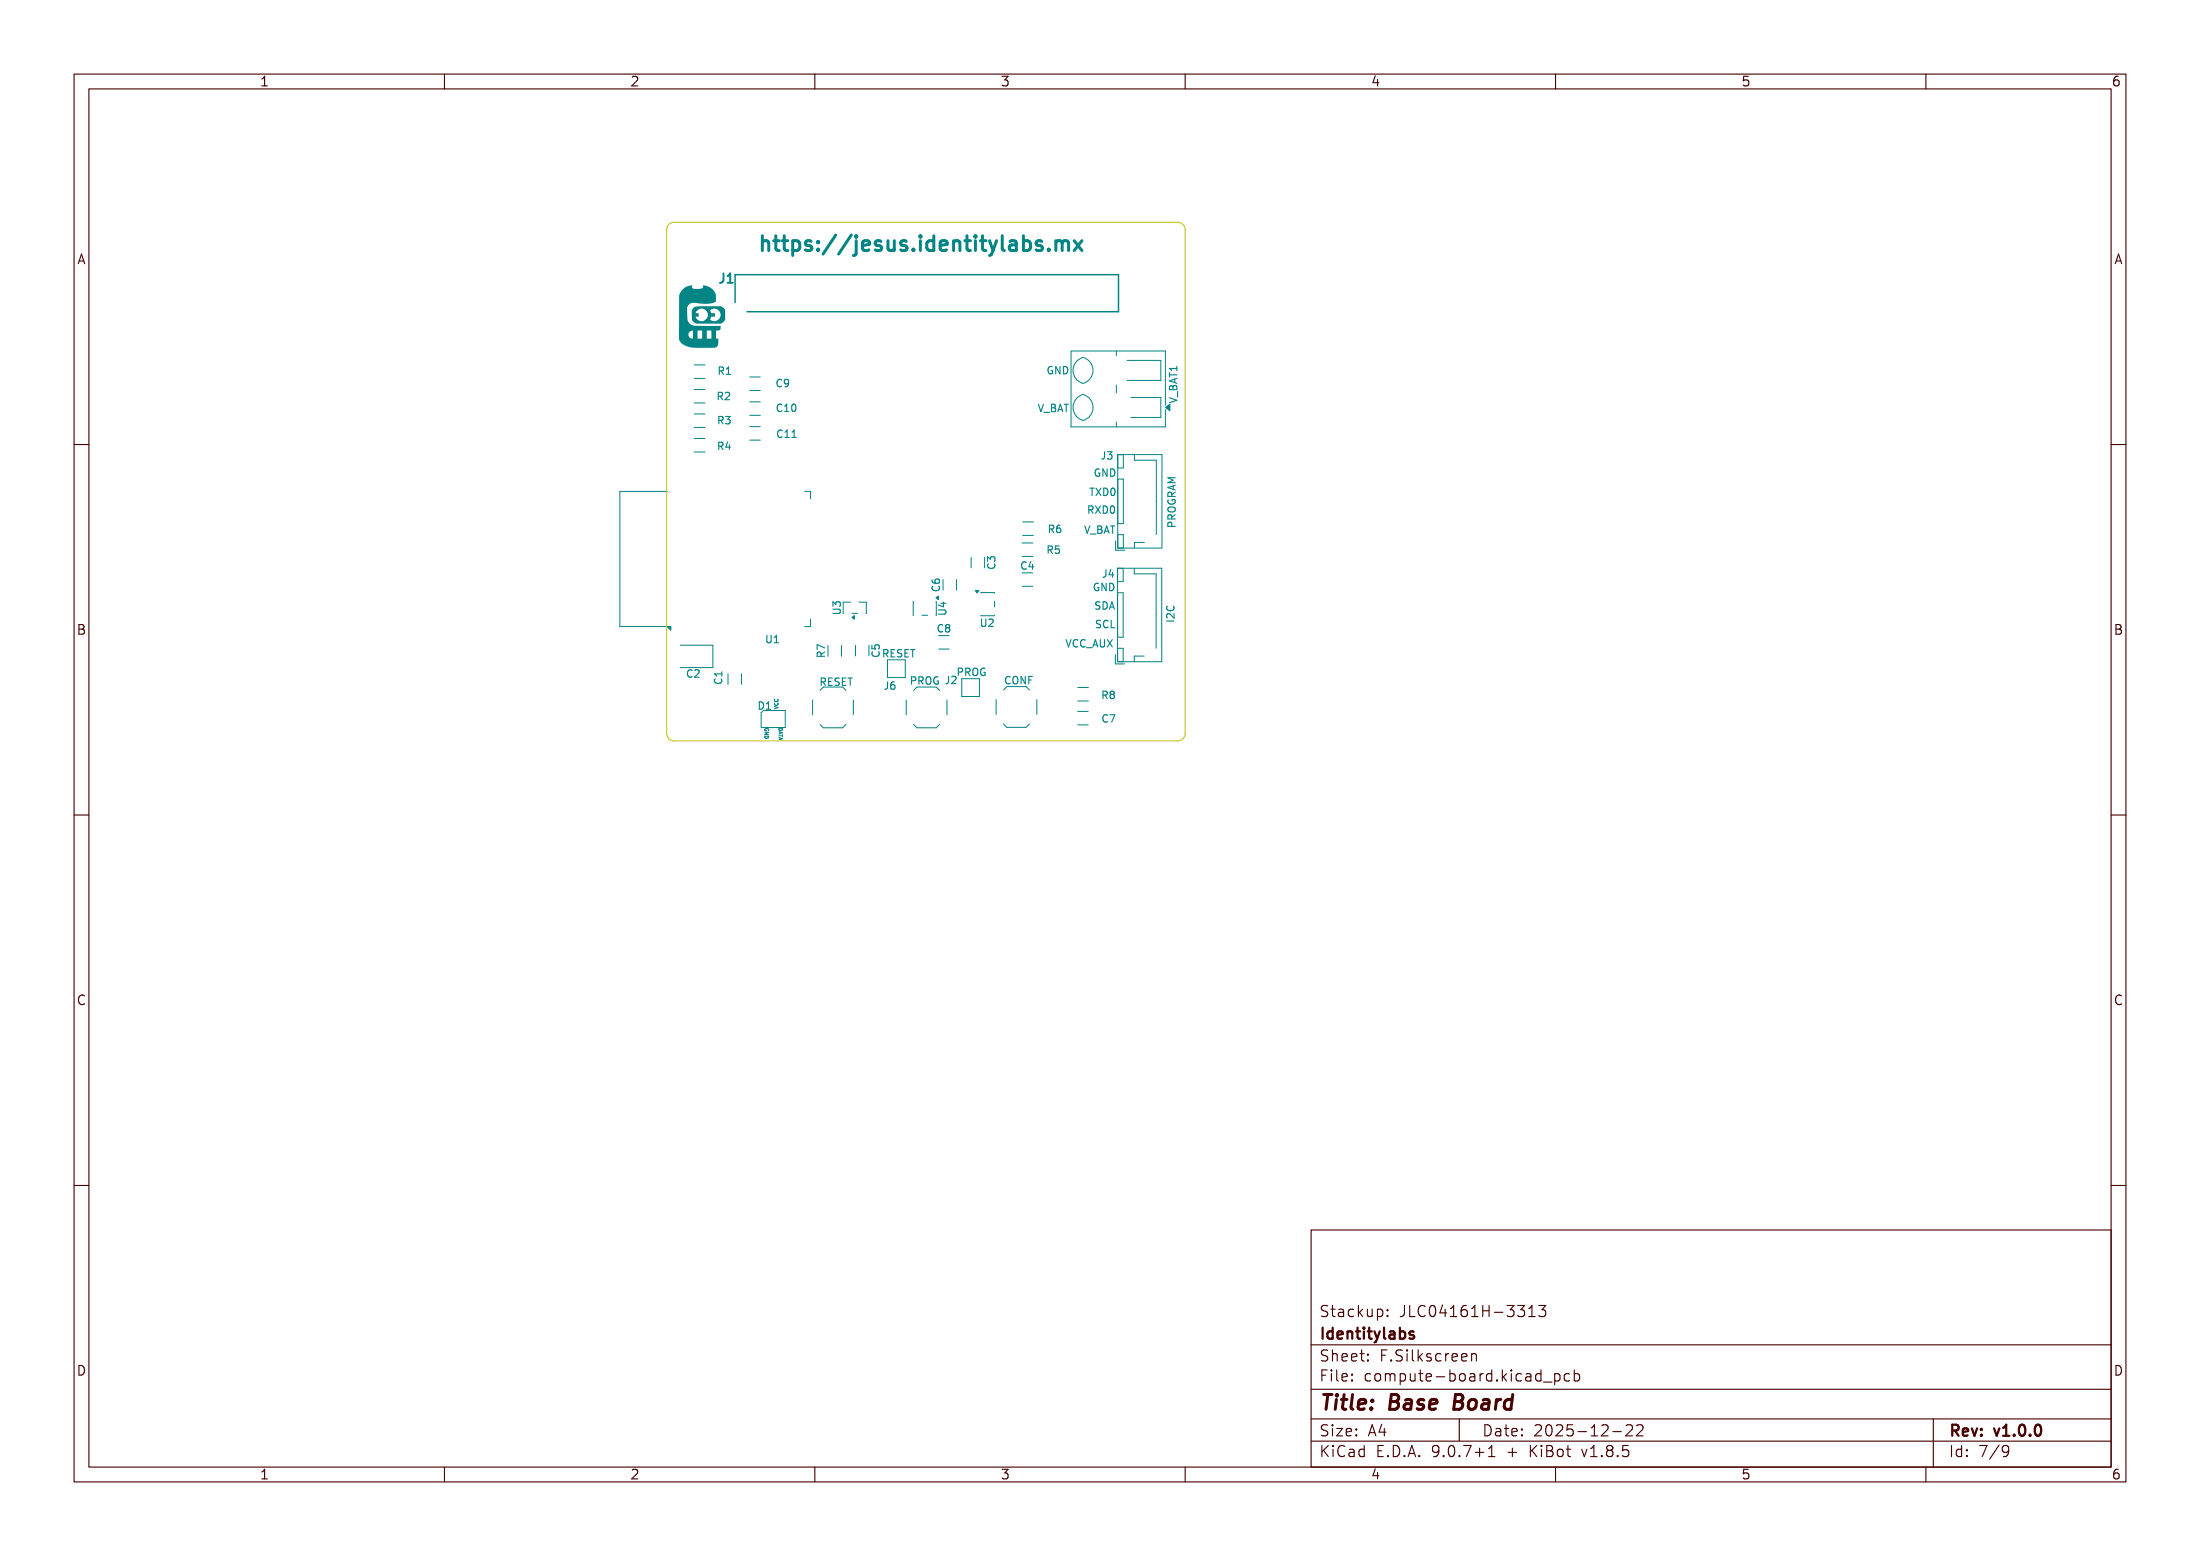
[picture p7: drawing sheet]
<svg xmlns="http://www.w3.org/2000/svg" width="297mm" height="210mm" viewBox="0 0 297 210" stroke-linecap="round" stroke-linejoin="round" font-family="sans-serif">
<g fill="none" stroke="#008484" stroke-width=".15">
<path d="M97 53.5l.5-.1v-.1v-.3l-.1-.1h-.4v1M97 56.7h.5l.1-.2v-.2l-.2-.1h-.4v1M97.1 50.1l.5-.1 .1-.1-.1-.3-.1-.1h-.4v1M97.2 53.5l.3 .4M97.3 56.7l.3 .5M97.3 50.1l.4 .4M97.9 53l.4-.1 .2 .3-.6 .7h.6M97.9 56.2h.7l-.4 .4 .3 .1v.4l-.1 .1-.5-.1M98.1 50.5h.5M98.1 49.8l.2-.3v1M98.2 59.6l-.2 .8h.6M105.5 51.3a.47 .47 0 0 0-.7 .3 .47 .47 0 0 0 .5 .6l.2-.1"/>
<path d="M105.5 54.6a.47 .47 0 0 0-.6 .4 .47 .47 0 0 0 .4 .5l.2-.1M105.6 58.1a.47 .47 0 0 0-.7 .4 .47 .47 0 0 0 .5 .5l.2-.1M105.9 55.5h.6M105.9 54.8l.3-.3v1M106 59h.5M106 58.3l.3-.3v1M106.5 51.6l-.2 .2h-.2l-.2-.2 .1-.4h.3l.1 .1a.66 .66 0 0 1-.2 .9h-.2M106.9 59h.6M106.9 58.3l.3-.3v1M107 54.6l.1-.1a.54 .54 0 0 1 .4 .5 .54 .54 0 0 1-.4 .5 .66 .66 0 0 1-.1-.9zM140.2 54.6l.3 1 .4-1M140.9 55.7h.8"/>
<path d="M141.9 54.6h.4l.2 .2-.2 .2 .2 .1v.3l-.2 .2h-.4zM141.9 55h.4M142.1 49.5a.47 .47 0 0 0-.6 .5 .47 .47 0 0 0 .6 .4v-.4h-.2M142.8 55.6l.3-1 .4 1M142.9 55.3h.5M143.1 49.5v1l-.6-1v1M143.6 49.5a.5 .5 0 0 1 .6 .5 .5 .5 0 0 1-.6 .5zM143.7 54.6h.5M143.9 54.6v1M157.9 53.7l1 .3-1 .4M157.9 50.3v.6M157.9 50.6h1"/>
<path d="M158 52.1h.2l.2 .2 .1-.3 .3 .1 .1 .1v.4h-1zM158.4 52.3v.3M158.6 51.2v.4M158.9 49.4v.6M158.9 51.1l-1 .3 1 .3M158.9 49.7h-1l.3 .3M159 52.8v.8M97 60.2h.5l.1-.2v-.2l-.2-.1h-.4v1M97.3 60.2l.3 .5M98.5 60v.7M125.8 78.3l.1 .2a.67 .67 0 0 0 .9 0l-.1-.3h-.3l-.2 .1 .1 .3 .1 .1M125.9 79.1a.47 .47 0 0 0 .4 .7 .47 .47 0 0 0 .5-.5l-.1-.2"/>
<path d="M133.3 75.8v-.7l.4 .4 .1-.3h.4l.1 .1-.1 .5M133.4 76.1a.47 .47 0 0 0 .3 .7 .47 .47 0 0 0 .6-.5l-.1-.2M138.5 75.9a.47 .47 0 0 0-.6 .4 .47 .47 0 0 0 .4 .5l.2-.1M139.2 75.8l-.3 .7h.6M139.4 76.2v.6M141.5 74.2h.5l.1-.2-.1-.2-.1-.1h-.4v1M141.7 71.4h.5l.1-.2-.1-.2-.1-.1h-.4v1M141.7 74.2l.4 .5M141.9 71.4l.4 .5M143 73.7h-.5v.5l.1-.1h.3l.1 .2v.3l-.2 .1-.3-.1M143.1 70.9h-.3a.67 .67 0 0 0 0 1l.4-.1v-.4l-.2-.1h-.2l-.2 .1M146.4 71l.4 1 .3-1"/>
<path d="M147 68.8h.5l.1-.2-.1-.2-.1-.1h-.4v1M147.1 65.9h.6M147.2 72.1h.8M147.2 68.8l.4 .5M147.4 65.9v1M147.9 68.3l.7 1M148 65.9l.6 1M148.2 71h.3l.2 .2-.2 .3 .2 .1 .1 .2-.2 .2h-.4zM148.2 71.5h.3M148.3 78.8a.47 .47 0 0 0-.6 .4 .47 .47 0 0 0 .6 .5v-.4h-.2M148.4 63.3a.47 .47 0 0 0-.6 .5 .47 .47 0 0 0 .6 .4l.1-.3h-.2M148.6 68.3l-.7 1"/>
<path d="M148.6 65.9l-.6 1M148.9 68.3a.5 .5 0 0 1 .6 .5 .5 .5 0 0 1-.6 .5zM149 65.9a.51 .51 0 0 1 .6 .5 .51 .51 0 0 1-.6 .5zM149.1 72l.3-1 .3 1M149.1 61v.7a.32 .32 0 0 1-.4 .3M149.2 71.7h.4M149.3 76.9v.7a.32 .32 0 0 1-.4 .3M149.3 78.7v1l-.5-1v1M149.5 63.3v1l-.6-1v1M149.5 61h.6l-.3 .3 .3 .1v.5l-.2 .1-.4-.1M149.8 78.7a.5 .5 0 0 1 .6 .5 .5 .5 0 0 1-.6 .5zM149.9 71h.6"/>
<path d="M149.9 63.3a.51 .51 0 0 1 .6 .5 .51 .51 0 0 1-.6 .5zM150 76.9l-.3 .7h.6M150 68.3h.1a.53 .53 0 0 1 .4 .5 .53 .53 0 0 1-.4 .5 .67 .67 0 0 1-.1-1zM150.1 66l.1-.1a.53 .53 0 0 1 .3 .5 .53 .53 0 0 1-.3 .5l-.1-.1-.1-.3zM150.2 77.2v.7M150.2 71v1M157.7 67.5a.47 .47 0 0 0 .5 .6 .47 .47 0 0 0 .4-.6l-.4-.1v.2M157.7 68.6a.64 .64 0 0 1 1 .1 .34 .34 0 0 1-.4 .4h-.3a.33 .33 0 0 1-.3-.2 .33 .33 0 0 1 0-.3zM158.2 67l-.1-.5-.1-.1-.2 .1-.1 .1v.4h1M158.2 71l-.1-.4-.1-.1h-.2l-.1 .2v.3h1M158.2 70l-.1-.4-.1-.1h-.2l-.1 .2v.3h1M158.4 65.6v.4"/>
<path d="M158.7 69.5l-.5 .3M158.7 66.4l-.5 .4M158.7 65.5l-1 .3 1 .3M158.7 64.5h-1l.7 .3-.7 .3h1M93.4 90.5a.47 .47 0 0 0-.6 .3 .47 .47 0 0 0 .4 .6l.2-.1M93.8 90.5l.4-.1 .2 .3-.6 .7h.6M96.5 91.6a.47 .47 0 0 0 .4 .7 .47 .47 0 0 0 .5-.5v-.2M97.4 90.7v.5M97.4 91h-1l.3 .2M102.5 94.7a.5 .5 0 0 1 .6 .5 .5 .5 0 0 1-.6 .5zM103.5 95.7h.5M103.5 95l.2-.3v1"/>
<path d="M103.5 85.7v.9l.2 .1h.3l.1-.1v-.9M104.5 86.7h.6M104.5 86l.3-.3v1M110.8 88.6v-.5l-.1-.1-.3 .1-.1 .1v.4h1M110.9 92h.4l.1-.2v-.2l-.1-.1h-.4v1M111.1 92l.3 .5M111.3 88l-.5 .3M111.3 87.4l-1-.4v.7M111.9 92h.3M112.3 91.5h-.4v1h.4M112.4 82.2h.9l.1 .2v.2l-.1 .2h-.9M112.4 81.8v-.6l.4 .4 .1-.3h.5v.1v.4"/>
<path d="M113.3 91.6l-.4-.1-.1 .1v.3l.4 .2 .1 .2-.2 .2h-.4M113.7 92h.4M114.2 91.5h-.5v1h.5M114.5 91.5h.6M114.8 91.5v1M117.7 87.1v.4l.5 .1-.1-.1v-.4l.2-.1 .3 .1 .1 .1-.1 .4M117.8 88a.47 .47 0 0 0 .3 .6 .47 .47 0 0 0 .6-.4l-.1-.2M119.3 88.2l.5-.1 .1-.1-.1-.2-.1-.1h-.4v1M119.5 88.2l.4 .5M119.8 92v.7a.32 .32 0 0 1-.4 .3M120.3 88.1h.3M120.7 92l-.3 .1a.67 .67 0 0 0 0 .9l.4-.1v-.3l-.2-.2h-.2l-.2 .2"/>
<path d="M120.8 87.7h-.5v1h.5M121.7 87.7h-.3l-.2 .1v.2l.4 .2 .1 .3-.2 .2-.3-.1M122.2 88.1h.3M122.6 87.7h-.4v1h.4M122.9 87.7h.6M123.1 91.9l.4-.1 .1-.1v-.3l-.2-.1h-.3v1M123.2 87.7v1M124.1 91.9l.4-.1 .1-.1v-.3l-.2-.1h-.3v1M124.3 91.9l.3 .4M125.1 91.5a.33 .33 0 0 1 .3-.2 .33 .33 0 0 1 .3 .4v.3a.33 .33 0 0 1-.4 .4 .33 .33 0 0 1-.3-.4zM126.6 91.4a.47 .47 0 0 0-.5 .4 .47 .47 0 0 0 .5 .5l.1-.4h-.2M126.7 82.3h.8l.2 .2v.3l-.2 .1h-.8"/>
<path d="M127 81.4h.7M127.3 84.4a.47 .47 0 0 0-.7 .3 .47 .47 0 0 0 .5 .6l.2-.1M127.4 81.3v.6l-.7-.2M127.8 84.7h.2M127.8 84.7l-.2 .2 .1 .3 .1 .1h.2l.2-.2v-.3l-.2-.1M127.8 84.7l-.2-.2 .2-.2h.2l.2 .2-.2 .2M128.1 91.3v.7a.32 .32 0 0 1-.4 .3M128.5 91.4l.4-.1 .2 .3-.6 .7h.6M129.4 90.7h.5v-.2v-.2l-.1-.1h-.4v1M130.4 90.7h.5v-.2v-.2l-.1-.1h-.4v1M130.6 90.7l.3 .5M131.4 90.3a.34 .34 0 0 1 .4-.1 .34 .34 0 0 1 .2 .3v.3a.33 .33 0 0 1-.3 .4 .33 .33 0 0 1-.4-.4z"/>
<path d="M132.5 83.5v.9l.2 .1h.2l.2-.1v-.9M132.9 90.2a.47 .47 0 0 0-.5 .5 .47 .47 0 0 0 .5 .4l.1-.4h-.2M133.5 83.6l.4-.1 .2 .3-.6 .7h.6M136.4 91.4a.47 .47 0 0 0-.7 .3 .47 .47 0 0 0 .5 .6l.2-.1M136.9 91.3a.33 .33 0 0 1 .3 0 .33 .33 0 0 1 .2 .3v.4a.33 .33 0 0 1-.3 .3 .33 .33 0 0 1-.4-.3v-.4zM138.4 91.3v1l-.6-1v1M138.9 91.8h.3M139.4 91.3h-.5v1M143.9 86.3l.4 1 .3-1M145.5 86.4a.47 .47 0 0 0-.7 .4 .47 .47 0 0 0 .5 .5l.2-.1M146.5 86.4a.47 .47 0 0 0-.7 .4 .47 .47 0 0 0 .5 .5l.2-.1M146.7 87.4h.7"/>
<path d="M147.5 87.3l.4-1 .3 1M147.6 87h.5M148.5 81.3l-.4-.1-.1 .1v.3l.4 .2 .1 .2-.2 .2h-.4M148.5 86.3v.8l.2 .2h.3l.1-.2v-.8M148.6 83.8l-.4-.1-.2 .2 .1 .3 .4 .1v.3l-.1 .1h-.4M148.9 93.8h.5l.1-.2-.1-.2-.1-.1h-.4v1M148.9 81.2a.5 .5 0 0 1 .6 .5 .5 .5 0 0 1-.6 .5zM149.2 93.8l.3 .5M149.5 86.3l.7 1M149.5 96.6a.47 .47 0 0 0-.7 .3 .47 .47 0 0 0 .5 .6l.2-.1M149.6 83.8a.47 .47 0 0 0-.7 .4 .47 .47 0 0 0 .5 .5l.2-.1M149.8 82.2l.3-1 .3 1"/>
<path d="M149.8 96.5h.7l-.4 1M149.9 81.9h.4M150 83.7v1h.5M150.1 93.7l-.2-.2 .2-.2h.1l.2 .2-.2 .2M150.1 93.7l-.2 .2v.2l.2 .2h.1l.2-.2v-.2l-.2-.2M150.1 93.7h.1M150.2 86.3l-.7 1M157.5 83.8h1M157.6 81.8a.47 .47 0 0 0 .3 .7 .47 .47 0 0 0 .6-.5l-.1-.2M158.5 82.8v.6l-.7-.6-.3 .2 .1 .4"/>
</g>
<g fill="none" stroke="#008484" stroke-width=".14">
<path d="M93.7 55.9h1.5M93.7 57.7h1.5M103.2 99.4h.5a.25 .25 0 0 1-.2 .3 .25 .25 0 0 1-.3-.3zM103.2 98.8h.5l-.5 .3h.5M103.5 98.5v.1h-.2a.23 .23 0 0 1 .2-.3 .23 .23 0 0 1 .2 .3M104.5 95.3l.5 .2-.5 .2M104.6 94.9a.22 .22 0 0 0 .2 .3 .22 .22 0 0 0 .2-.3M104.6 94.4a.22 .22 0 0 0 .2 .3 .22 .22 0 0 0 .2-.3M105.1 98.3h.5a.25 .25 0 0 1-.2 .3 .25 .25 0 0 1-.3-.3zM105.1 98.7l.5 .2-.5 .2M105.1 99.3h.5M105.1 99.5l.5 .2-.5 .2"/>
<path d="M105.3 98.8v.2M105.3 99.6v.2M105.6 99.2v.2"/>
</g>
<g fill="none" stroke="#008484" stroke-width=".4">
<path d="M102.9 31.8v2M102.9 32.7a.5 .5 0 0 1 .9 .1v1M104.4 32.5h.8M104.7 31.8v1.7l.1 .2 .4 .1M105.6 32.5h.8M105.9 31.8v1.7l.1 .2 .4 .1M107 32.6l.6-.1 .4 .4v.5l-.2 .3-.2 .1-.6-.1M107 32.5v2M109.5 32.6l-.5-.1-.2 .1-.1 .2 .1 .3 .7 .1 .1 .2-.1 .3-.2 .1-.6-.1M110.4 33.6l.1 .1-.1 .1M110.4 33.6v.1v.1M110.4 32.6v.2"/>
<path d="M110.4 33.6v.2M110.4 32.6l.1 .1-.1 .1M110.4 32.6v.1v.1M112.8 31.7l-1.7 2.6M114.9 31.7l-1.7 2.6M115.6 31.8v.2M115.6 32.5v1.7l-.1 .2-.3 .1M115.6 31.8l-.1 .1 .1 .1M115.6 31.8l.1 .1-.1 .1M116.4 33.2l1-.2-.1-.4-.6-.1-.2 .1-.1 .2v.7l.1 .2 .2 .1 .6-.1M118.9 32.6l-.5-.1-.1 .1-.1 .2 .1 .3 .6 .1 .1 .2-.1 .3-.2 .1-.5-.1M119.9 32.5v1l.1 .2a.54 .54 0 0 0 .7-.1"/>
<path d="M120.7 32.5v1.3M122.4 32.6l-.5-.1-.2 .1-.1 .2 .1 .3 .7 .1v.2v.3l-.2 .1-.6-.1M123.3 33.6l.1 .1-.1 .1M123.3 33.6l-.1 .1 .1 .1M123.3 33.6v.2M124.3 31.8v.2M124.3 32.5v1.3M124.3 31.8l-.1 .1 .1 .1M124.3 31.8l.1 .1-.1 .1M126.1 32.6l-.6-.1-.4 .4v.5l.2 .3 .2 .1 .6-.1M126.1 31.8v2M126.9 33.2l1-.2-.1-.4-.6-.1-.3 .3v.7l.1 .2 .2 .1 .6-.1"/>
<path d="M128.7 32.7a.5 .5 0 0 1 .9 .1v1M128.7 32.5v1.3M130.3 32.5h.7M130.5 31.8v1.7l.1 .2 .4 .1M131.7 31.8v.2M131.7 32.5v1.3M131.7 31.8l-.1 .1 .1 .1M131.7 31.8l.1 .1-.1 .1M132.4 32.5h.7M132.6 31.8v1.7l.1 .2 .4 .1M133.6 32.5l.5 1.3M134.1 33.8l-.2 .5-.3 .2"/>
<path d="M134.5 32.5l-.4 1.3M135.3 31.8v1.7l.1 .2 .2 .1M136.4 32.6l.1-.1 .6 .1 .1 .2v1M137.2 33l-.7 .1a.39 .39 0 0 0-.3 .3 .39 .39 0 0 0 .3 .4l.7-.1M138.2 32.6l.5-.1 .2 .1 .2 .3v.5l-.2 .3-.2 .1-.5-.1M138.2 31.8v2M140.6 32.6l-.4-.1-.3 .3 .1 .3 .6 .1 .1 .2-.1 .3-.2 .1-.5-.1M141.6 33.6l.1 .1-.1 .1M141.6 33.6l-.1 .1 .1 .1M141.6 33.6v.2M142.5 32.7a.5 .5 0 0 1 .9 .1M142.5 32.5v1.3"/>
<path d="M143.4 32.8l.3-.3 .5 .1 .1 .2v1M143.4 32.8v1M145 32.5l1.1 1.3M146.1 32.5l-1.1 1.3"/>
</g>
<path d="M97.7 36.9v.9a.41 .41 0 0 1-.5 .4M98.2 38.2h.7M98.2 37.3l.4-.4v1.3" fill="none" stroke="#008484" stroke-width=".25"/>
<g fill="#008484">
<path d="M93.7 41.5l.7-.2h2.9l.6 .5v1.4l-.6 .5h-3.3a.83 .83 0 0 1-.6-1h.5a.84 .84 0 0 0 1.2 .5 .84 .84 0 0 0 .2-1.3h.6l.1 .4h.5v.4h-.5l-.1 .3a.78 .78 0 0 0 .9 .3 .78 .78 0 0 0 .5-.8 .82 .82 0 0 0-.5-.8 .82 .82 0 0 0-.9 .2 1.15 1.15 0 0 1-1-.2l-.6 .1-.4 .4v.1h.4v.4h-.9v-.1a1.19 1.19 0 0 1 .3-1.1z" fill-rule="evenodd"/>
<path d="M92.2 39a1.48 1.48 0 0 1 1.3-.4l-.1 .2a1.4 1.4 0 0 0 1.5-.1v-.1a1.62 1.62 0 0 1 1.8 1.5v.6a6.3 6.3 0 0 1-3.2 .2h-.1a.87 .87 0 0 0-.6 .6v.8a1.43 1.43 0 0 0 .6 1.5l.5 .2h3.4a.47 .47 0 0 1-.1 .5 .47 .47 0 0 1-.5 .1v1.1h.3v.4a.68 .68 0 0 1-.9 .8h-1.4a3.6 3.6 0 0 1-2.8-.7l-.2-.5h4.3v-1.1h-.6v1.1h-.6v-1.1h-.6v1.1h-2.5v-.6h1.2a.44 .44 0 0 0 .2 .5 .44 .44 0 0 0 .4 .1v-1.1h-.1a.54 .54 0 0 0-.5 .5h-1.2v-5.3z" fill-rule="evenodd"/>
</g>
<g fill="none" stroke="#008484" stroke-width=".14">
<path d="M93.7 52.6h1.5M93.7 54.4h1.5M93.7 49.3h1.5M93.7 51.1h1.5M93.7 59.2h1.5M101.2 54.2h1.4M101.2 56.1h1.4M101.2 57.6h1.4M101.2 59.4h1.4M101.2 50.9h1.4M101.2 52.7h1.4M145.4 48.7a.95 .95 0 0 1 1.6 0 1.81 1.81 0 0 1-.8 3 1.81 1.81 0 0 1-.8-3z"/>
<path d="M145.4 53.7a.95 .95 0 0 1 1.6 0 1.81 1.81 0 0 1-.8 3 1.81 1.81 0 0 1-.8-3zM150.7 47.4v.6M150.7 52v1M150.7 57v.6M152.2 48.6h4.5v2.7h-4.5M152.7 53.6h4v2.7h-4M157.3 54.7v-7.3h-12.7v10.2h12.7v-2.3M90.1 66.3h-6.4v18.3h6.1M93.7 61h1.5M108.6 66.3h.8v1M127.3 78.2v1.5M129.1 78.2v1.5"/>
<path d="M131.1 75.2v1.4M132.9 75.2v1.4M138 73.3h1.4M138 75.1h1.4M138 77.3h1.4M138 79.1h1.4M138.1 70.4h1.4M138.1 72.3h1.4M150.6 73v1.3h1.3M150.9 76.7h5.9v12.6h-5.9zM150.9 76.7h.7v1.8h-.7M150.9 61.4h6v12.6h-6z"/>
<path d="M150.9 64.7h.8v6h-.8M150.9 72.2h.8v1.8h-.8M151.7 61.4v1.8h-.8M153.1 76.7v.8h3v10M153.2 61.4v.7h2.9v10.1M154.5 73.2h-1.3v.8M91.8 87.1h4.4v3h-4.4M98.3 90.9v1.5M100.1 90.9v1.5M103.1 95.9l-.3 .3v2M103.1 95.9h2.9v2.3h-3.2M109.4 83.6v1h-.8"/>
<path d="M109.7 94.5v2M110.7 93.2l.5-.5h2.6l.4 .5M110.7 97.8l.5 .4h2.6l.4-.4M111.8 87.1v1.5M113.6 87.1v1.5M114.8 81.3h-1l.1 1.5M115 82.8h.8M115.2 94.5v2M115.5 87.1v1.4M116 81.3h1l-.1 1.5M117.3 87.1v1.4M119.8 89.1h2.4v2.4h-2.4z"/>
<path d="M122.3 94.5v2M123.3 81.2v1.8M123.3 93.2l.5-.5h2.6l.4 .5M123.3 97.8l.5 .4h2.6l.4-.4M124.5 83h.7M126.4 81.2v1.8M126.7 85.8h1.4M126.7 87.6h1.4M127.8 94.5v2M129.8 91.6h2.4v2.4h-2.4zM132.4 80h1.9M132.4 83.1h1.9"/>
<path d="M134.3 81.2v.7M134.5 94.4v2M135.5 97.7l.4 .5h2.6l.5-.5M135.5 93.1l.4-.4h2.6l.5 .4M140 94.4v2M145.5 92.8h1.4M145.5 94.6h1.4M145.5 96h1.4M145.5 97.8h1.4M150.6 88.4v1.2h1.2M150.9 80h.7v6h-.7M150.9 87.5h.7v1.8"/>
<path d="M154.5 88.6h-1.4v.7"/>
</g>
<g fill="#008484" stroke="#008484" stroke-width=".14">
<path d="M157.3 55l.6-.4v.8z"/>
<path d="M131.7 79.7h.4l-.2 .3z"/>
<path d="M90.1 84.6h.5v.5z"/>
<path d="M115 83.3l.3-.2v.5z"/>
<path d="M126.4 80.7l.3-.3v.5z"/>
</g>
<path d="M99.2 40.8v-3.7h51.8v5h-50.2" fill="none" stroke="#008484" stroke-width=".2"/>
<path d="M90.3 30.3l.3-.2 .4-.1h68a1 1 0 0 1 1 1v68a1 1 0 0 1-1 1h-68a1 1 0 0 1-1-1v-68l.1-.4z" fill="none" stroke="#c2c200" stroke-width=".14"/>
<g fill="none" stroke="#480000" stroke-width=".15">
<path d="M10 10h277v190h-277zM12 12h273v186h-273zM35.3 11.6h.8M35.3 10.7l.4-.4v1.3M60 10v2M85.3 10.4l.2-.1 .5 .1a.35 .35 0 0 1 0 .5l-.7 .7h.8M110 10v2M135.3 10.3h.8l-.4 .5a.35 .35 0 0 1 .4 .2v.3l-.1 .2-.5 .1-.2-.1M160 10v2M185.7 10.2l-.4 1h.9M186 10.7v.9M210 10v2"/>
<path d="M236 10.3h-.6l-.1 .6 .2-.1 .5 .1 .1 .1-.1 .5-.2 .1h-.3l-.2-.1M260 10v2M286 10.3a.52 .52 0 0 0-.7 .6v.4l.2 .2 .3 .1 .2-.1 .1-.5-.1-.1-.4-.1-.3 .2M10.6 35.6l.4-1.3 .4 1.3M10.7 35.2h.6M285.6 35.6l.4-1.3 .4 1.3M285.7 35.2h.6M10 60h2M285 60h2M10.7 84.3h.4l.2 .1v.3l-.2 .2a.35 .35 0 0 1 .3 .3 .35 .35 0 0 1-.2 .4h-.5zM10.7 84.9h.4M285.7 84.3h.4l.2 .1v.3l-.2 .2a.35 .35 0 0 1 .3 .3 .35 .35 0 0 1-.2 .4h-.5z"/>
<path d="M285.7 84.9h.4M10 110h2M285 110h2M11.4 134.4a.52 .52 0 0 0-.6 0 .52 .52 0 0 0-.2 .6 .49 .49 0 0 0 .2 .5 .49 .49 0 0 0 .6 0M286.4 134.4a.52 .52 0 0 0-.6 0 .52 .52 0 0 0-.2 .6 .49 .49 0 0 0 .3 .5 .49 .49 0 0 0 .5 0M10 160h2M285 160h2M177 166h108v32h-108zM179.2 176.3l-.2-.1-.5 .1a.36 .36 0 0 0-.1 .3 .36 .36 0 0 0 .3 .3 .55 .55 0 0 1 .5 .4v.3l-.2 .1-.6-.1M179.7 176.7h.5M179.9 176.2v1.3l.1 .1 .2 .1M180.7 176.8l.2-.1 .4 .1 .1 .9"/>
<path d="M181.4 177.1h-.5a.29 .29 0 0 0-.2 .3 .29 .29 0 0 0 .2 .3l.5-.1M182.7 176.8l-.4-.1-.3 .3v.4l.2 .2 .1 .1 .4-.1M183.4 176.2v1.5M183.5 177.1l.5 .6M184 176.7l-.6 .6M184.6 176.7l.1 .9a.41 .41 0 0 0 .5 0M185.2 176.7v1M186 176.7v1.5M186 176.8l.4-.1 .3 .3v.4l-.2 .2-.1 .1-.4-.1M187.3 177.6h.1l-.1 .1M187.3 177.6h-.1l.1 .1M187.3 176.8v.1"/>
<path d="M187.3 177.6v.1M187.3 176.8h.1l-.1 .1M187.3 176.8h-.1l.1 .1M189.6 176.2v1.1a.48 .48 0 0 1-.6 .4M190.3 176.2v1.5h.7M192.4 176.3a.6 .6 0 0 0-.8 0 .6 .6 0 0 0-.1 .8 .56 .56 0 0 0 .2 .5 .56 .56 0 0 0 .7 0M193.2 176.3a.36 .36 0 0 1 .5 .2 .77 .77 0 0 1-.4 1.2 1 1 0 0 1-.1-1.4zM194.7 176.1l-.3 1.1h.9M195.1 176.7v1M195.8 177.7h.9M195.8 176.6l.4-.4v1.5M198 176.2a.59 .59 0 0 0-.8 .6v.6l.2 .2 .4 .1 .2-.1 .1-.5-.1-.3h-.5l-.3 .3"/>
<path d="M198.7 176.6l.4-.4v1.5M198.7 177.7h.8M200.2 176.2v1.5M200.2 176.9h.8M201 176.2v1.5M201.7 177.1h1.2M203.5 176.2h.9l-.5 .6a.41 .41 0 0 1 .5 .3v.3l-.2 .2-.5 .1-.2-.1M204.9 176.2h.9l-.5 .6a.41 .41 0 0 1 .5 .3v.3l-.1 .2-.6 .1-.2-.1M206.4 177.7h.8M206.4 176.6l.4-.4v1.5M207.7 176.2h1l-.5 .6a.41 .41 0 0 1 .5 .3v.3l-.2 .2-.5 .1-.3-.1M10.7 184.3a.66 .66 0 0 1 .7 .6 .66 .66 0 0 1-.7 .7z"/>
<path d="M35.3 198.7l.4-.4v1.3M35.3 199.6h.8M60 198v2M85.3 198.4l.2-.1 .5 .1a.35 .35 0 0 1 0 .5l-.7 .7h.8M110 198v2M135.3 198.3h.8l-.4 .5a.35 .35 0 0 1 .4 .2v.4l-.1 .1-.5 .1-.2-.1M160 198v2M177 194.5h108M177 191.5h108M177 187.5h108M177 181.5h108M178.5 185.6h.5"/>
<path d="M178.5 195.1v1.5M178.7 195.7l.6 .9M179.2 184.9h-.7v1.5M179.2 192.4l-.2-.1-.5 .1a.36 .36 0 0 0-.1 .3 .36 .36 0 0 0 .3 .3 .55 .55 0 0 1 .5 .4v.3l-.2 .1-.6-.1M179.2 182.3l-.2-.1-.5 .1a.36 .36 0 0 0-.1 .3 .36 .36 0 0 0 .3 .3 .55 .55 0 0 1 .5 .4v.3l-.2 .1-.6-.1M179.3 195.1l-.8 .9M179.7 184.9v.1M179.7 185.4v1M179.7 184.9l.1 .1h-.1M179.9 182.2v1.5M179.9 192.3v.1M179.9 192.8v1"/>
<path d="M179.9 192.3l-.1 .1h.1M179.9 192.3l.1 .1h-.1M179.9 182.8a.37 .37 0 0 1 .6 .1v.8M180 195.1v.1M180 195.6v1M180 195.1l-.1 .1h.1M180.5 192.8h.7l-.7 1h.7M180.5 184.9v1.3l.2 .2M181.2 185.9l.7-.2-.1-.2-.4-.1-.2 .2v.7l.2 .1 .4-.1M181.2 183.2l.7-.1-.1-.3-.4-.1-.2 .2v.7l.2 .1 .4-.1M181.5 195.2a.6 .6 0 0 0-.7 0 .6 .6 0 0 0-.2 .8 .56 .56 0 0 0 .3 .5 .56 .56 0 0 0 .6 0M181.7 193.3l.8-.1-.1-.3-.4-.1-.3 .2 .1 .7 .2 .1 .4-.1"/>
<path d="M182.2 195.7l.1-.1 .4 .1 .1 .9M182.5 183.2l.7-.1-.1-.3-.4-.1-.2 .2v.7l.2 .1 .4-.1M182.5 186.3h.1l-.1 .1M182.5 186.3v.1M182.5 185.5v.1M182.5 185.5h.1l-.1 .1M182.8 196h-.5a.29 .29 0 0 0-.2 .3 .29 .29 0 0 0 .2 .3l.5-.1M183.1 193.7h.1l-.1 .1M183.1 193.7h-.1l.1 .1M183.1 192.9v.1M183.1 193.7v.1M183.1 192.9h.1l-.1 .1"/>
<path d="M183.1 192.9h-.1l.1 .1M183.6 182.7h.6M183.8 182.2v1.3l.1 .1 .3 .1M184.2 195.7l-.5-.1-.2 .3v.4l.1 .2 .1 .1 .5-.1M184.2 195.1v1.5M184.7 183.6h-.1l.1 .1M184.7 183.6v.1M184.7 182.8v.1M184.7 182.8h-.1l.1 .1M184.7 193.8l.5-1.5 .5 1.5M184.9 193.4h.7M185 185.5l-.4-.1-.3 .3v.4l.2 .2 .1 .1 .4-.1"/>
<path d="M185.7 198.2l-.4 1h.9M185.7 185.5a.41 .41 0 0 1 .7 .2v.4a.41 .41 0 0 1-.4 .3 .41 .41 0 0 1-.4-.3v-.4zM186 198.7v.9M186 195.8h.5M186.5 192.2l-.3 1.1h.9M186.5 182.9h.5M186.7 195.1h-.7v1.5h.7M186.9 192.8v1M187 185.5a.37 .37 0 0 1 .7 .1M187 185.4v1M187.2 182.2h-.7v1.5M187.4 196.5h.1l-.1 .1"/>
<path d="M187.4 196.5h-.1l.1 .1M187.4 196.5v.1M187.7 185.6l.2-.2 .3 .1 .1 .9M187.7 185.6v.8M187.8 183.6h.1l-.1 .1M187.8 183.6h-.1l.1 .1M187.8 183.6v.1M188.1 195.1a.79 .79 0 0 1 .9 .5 .79 .79 0 0 1-.3 .9l-.6 .1zM189 185.5l.5-.1 .2 .3v.4l-.1 .2-.1 .1-.5-.1M189 185.4v1.5M189.3 182.3l-.2-.1-.5 .1a.36 .36 0 0 0-.1 .3 .36 .36 0 0 0 .2 .3 .55 .55 0 0 1 .6 .4l-.1 .3-.2 .1-.5-.1M189.6 196.5h.1l-.1 .1"/>
<path d="M189.6 196.5h-.1l.1 .1M189.6 196.5v.1M190 182.2v.1M190 182.7v1M190 182.2l-.1 .1h.1M190.1 196.6l.5-1.5 .5 1.5M190.2 196.2h.8M190.4 185.4l.1 .9a.41 .41 0 0 0 .5 0M190.7 182.2v1.3l.2 .2M191 185.4v1M191.5 182.2v1.5M191.5 185.4h.6"/>
<path d="M191.6 196.5h.1l-.1 .1M191.6 196.5h-.1l.1 .1M191.6 196.5v.1M191.6 183.1l.4 .6M191.7 184.9v1.3l.1 .1 .3 .1M192 182.7l-.5 .6M192.5 185.9l.7-.2v-.2l-.5-.1-.2 .2 .1 .7 .1 .1 .5-.1M193.2 182.8l-.4-.1-.2 .2 .1 .2 .5 .2v.1v.2l-.2 .1-.4-.1M193.9 185.8h1.1M194.2 195.7l-.2 .3h-.3l-.3-.3v-.3l.1-.2 .5-.1 .2 .1a.99 .99 0 0 1-.4 1.4h-.3M194.5 182.8l-.4-.1-.3 .3v.4l.2 .2 .1 .1 .4-.1M194.9 196.5h.1l-.1 .1"/>
<path d="M194.9 196.5h-.1l.1 .1M194.9 196.5v.1M195.2 182.7v1M195.6 182.7l-.3 .1-.1 .2M195.7 195.2a.36 .36 0 0 1 .3-.1 .36 .36 0 0 1 .3 .3 .77 .77 0 0 1-.4 1.2 .92 .92 0 0 1-.2-1.4zM195.7 185.5l.5-.1 .3 .3v.4l-.2 .2-.1 .1-.5-.1M195.7 184.9v1.5M196 183.2l.7-.1v-.3l-.5-.1-.2 .2 .1 .7 .1 .1 .5-.1M197 191.5v3M197 196.5h.1l-.1 .1M197 196.5v.1M197.1 185.5a.41 .41 0 0 1 .4-.1 .41 .41 0 0 1 .3 .3v.4a.41 .41 0 0 1-.4 .3 .41 .41 0 0 1-.4-.3z"/>
<path d="M197.3 183.2l.7-.1v-.3l-.5-.1-.2 .2 .1 .7 .1 .1 .5-.1M197.6 195.1h1l-.6 1.5M198.5 185.5l.1-.1 .4 .1 .1 .9M198.7 182.8a.37 .37 0 0 1 .6 .1v.8M198.7 182.7v1M199.1 185.7l-.5 .1a.29 .29 0 0 0-.2 .3 .29 .29 0 0 0 .2 .3l.5-.1M199.2 196h1.1M199.7 195.4v1.2M199.8 185.4v1M200.2 185.4l-.2 .1-.2 .2M200.5 192.3a.79 .79 0 0 1 .8 .5 .79 .79 0 0 1-.3 .9l-.5 .1zM201 196.6h.8"/>
<path d="M201 195.5l.4-.4v1.5M201.4 184.9v1.5M201.4 185.5l-.4-.1-.3 .3v.4l.1 .2 .2 .1 .4-.1M202 192.9l.1-.1 .4 .1 .1 .9M202.1 186.3h.1l-.1 .1M202.1 186.3h-.1l.1 .1M202.1 186.3v.1M202.6 193.2h-.5a.29 .29 0 0 0-.2 .3 .29 .29 0 0 0 .2 .3l.5-.1M202.8 184.9v1.5M203 185.8l.4 .6M203.1 192.8h.6M203.3 192.3v1.3l.1 .1 .3 .1"/>
<path d="M203.4 185.4l-.6 .6M203.6 196h1.1M204 184.9v.1M204 185.4v1M204 184.9l.1 .1h-.1M204.1 193.3l.7-.1-.1-.3-.4-.1-.2 .2 .1 .7 .1 .1 .4-.1M204.2 195.4v1.2M205.4 185.5l-.4-.1-.3 .3v.4l.1 .2 .2 .1 .4-.1M205.5 193.7v.1M205.5 193.7h-.1l.1 .1M205.5 192.9v.1M205.5 192.9h-.1l.1 .1"/>
<path d="M206 185.5l.2-.1 .4 .1 .1 .9M206.6 195.1v1.5M206.7 185.7l-.5 .1a.29 .29 0 0 0-.3 .3 .29 .29 0 0 0 .3 .3l.5-.1M206.8 195.7l.7 .9M207.2 192.4l.3-.1 .5 .1a.41 .41 0 0 1 0 .5l-.8 .9h.9M207.5 195.1l-.9 .9M208 185.5l-.4-.1-.3 .3v.4l.2 .2 .1 .1 .4-.1M208 184.9v1.5M208.1 195.1v.1M208.1 195.6v1M208.1 195.1l-.1 .1h.1M208.1 195.1l.1 .1h-.1"/>
<path d="M208.4 186.5h1.1M208.8 195.1l.7 .1a.36 .36 0 0 1 .1 .3 .36 .36 0 0 1-.3 .3 .4 .4 0 0 1 .4 .4 .4 .4 0 0 1-.3 .4h-.6zM208.8 195.8h.5M208.9 192.4a.35 .35 0 0 1 .6 .2 .77 .77 0 0 1-.5 1.2 1 1 0 0 1-.1-1.4zM209.9 185.5l.4-.1 .3 .3v.4l-.1 .2-.2 .1-.4-.1M209.9 185.4v1.5M210 198v2M210.1 192.4l.2-.1 .5 .1a.41 .41 0 0 1 .1 .5l-.9 .9h1M210.4 195.7a.41 .41 0 0 1 .6 .2v.4a.41 .41 0 0 1-.4 .3 .41 .41 0 0 1-.4-.3v-.4zM211.5 195.6h.5M211.7 195.1v1.3v.1l.3 .1M211.9 185.5l-.4-.1-.3 .3v.4l.1 .2 .2 .1 .4-.1"/>
<path d="M212.3 192.3h-.7l-.1 .7 .2-.1h.5l.2 .3-.1 .5-.2 .1h-.4l-.2-.1M212.5 185.5l.5-.1 .2 .3v.4l-.1 .2-.1 .1-.5-.1M212.5 184.9v1.5M213 193.2h1.2M213.5 195.6l.4 1 .3-1M214.7 195.5l.5-.4v1.5M214.7 196.6h.9M214.8 193.8h.9M214.8 192.7l.4-.4v1.5M216.2 192.4l.3-.1 .5 .1a.41 .41 0 0 1 0 .5l-.8 .9h.9M216.2 196.5h.1l-.1 .1M216.2 196.5v.1"/>
<path d="M217.2 195.7l-.3-.3 .1-.2 .2-.1h.3l.2 .3v.2l-.2 .1M217.2 195.7l-.3 .3v.3l.3 .3h.3l.2-.3v-.3l-.2-.3M217.2 195.7h.3M217.7 193.2h1.2M218.4 196.5h.1l-.1 .1M218.4 196.5h-.1l.1 .1M218.4 196.5v.1M219.5 192.4l.2-.1 .5 .1a.41 .41 0 0 1 .1 .5l-.8 .9h.9M219.8 195.1h-.7l-.1 .7 .2-.1h.5l.2 .3-.1 .5-.2 .1h-.4l-.2-.1M221 192.4l.2-.1 .5 .1a.41 .41 0 0 1 0 .5l-.8 .9h.9M236 198.3h-.6l-.1 .6 .2-.1 .5 .1 .1 .1-.1 .5-.2 .1h-.3l-.2-.1M260 198v2"/>
<path d="M261 191.5v6.5M263.5 195.1v1.5M264.8 195.7l-.4-.1-.3 .3v.4l.1 .2 .2 .1 .4-.1M264.8 195.1v1.5M265.5 196.5h.1l-.1 .1M265.5 196.5v.1M265.5 195.7v.1M265.5 195.7h.1l-.1 .1M267.2 195.1h1l-.6 1.5M269.9 195l-1.3 2M271.2 195.7l-.3 .3h-.3l-.3-.3v-.3l.2-.2 .4-.1 .2 .1a.99 .99 0 0 1-.4 1.4h-.2M285.7 184.3a.66 .66 0 0 1 .7 .6 .66 .66 0 0 1-.7 .7z"/>
<path d="M286 198.3a.52 .52 0 0 0-.7 .6v.5l.2 .1 .3 .1 .2-.1 .1-.5-.1-.1-.4-.1-.3 .2"/>
</g>
<g fill="none" stroke="#480000" stroke-width=".3">
<path d="M178.6 179.2v1.5M179.9 179.2v1.5M179.9 179.8l-.4-.1-.3 .3v.4l.1 .2 .2 .1 .4-.1M181.9 179.8a.37 .37 0 0 1 .7 .1v.8M181.9 179.7v1M183.1 179.7h.5M183.3 179.2v1.3v.1l.3 .1M184.1 179.2v.1M184.1 179.7v1M184.1 179.2l.1 .1h-.1M184.6 179.7h.6M184.8 179.2v1.3l.1 .1 .3 .1"/>
<path d="M185.6 179.7l.3 1M186.3 179.7l-.4 1M186.8 179.2v1.3l.3 .2M187.6 179.8l.2-.1 .4 .1 .1 .9M189 179.8l.4-.1 .3 .3v.4l-.1 .2-.2 .1-.4-.1M189 179.2v1.5M190.8 179.8l-.3-.1-.2 .2v.2l.5 .2 .1 .1-.1 .2-.1 .1-.4-.1M180.6 180.2l.7-.2-.1-.2-.4-.1-.2 .2v.7l.2 .1 .4-.1M185.9 180.7l-.1 .3-.2 .2M188.3 180l-.5 .1a.29 .29 0 0 0-.3 .3 .29 .29 0 0 0 .3 .3l.5-.1M263.6 193.1h.5a.41 .41 0 0 0 .3-.4 .41 .41 0 0 0-.3-.4h-.5v1.5M263.9 193.1l.5 .7"/>
<path d="M265 193.3l.7-.2-.1-.2-.4-.1-.2 .2 .1 .7 .1 .1 .4-.1M266.2 192.8l.4 1 .3-1M267.5 193.6l.1 .1-.1 .1M267.5 193.6l-.1 .1 .1 .1M267.5 192.9v.1M267.5 193.6v.2M267.5 192.9h.1l-.1 .1M267.5 192.9h-.1l.1 .1M269.2 192.8l.4 1 .3-1M270.4 193.8h.9M270.4 192.7l.4-.4v1.5M271.9 193.6l.1 .1-.1 .1"/>
<path d="M271.9 193.6l-.1 .1 .1 .1M271.9 193.6v.2M272.7 192.4a.36 .36 0 0 1 .4-.1 .36 .36 0 0 1 .2 .3 .77 .77 0 0 1-.4 1.2 .91 .91 0 0 1-.2-1.4zM274.1 193.6v.1v.1M274.1 193.6l-.1 .1 .1 .1M274.1 193.6v.2M274.8 192.4a.36 .36 0 0 1 .4-.1 .36 .36 0 0 1 .3 .3 .77 .77 0 0 1-.4 1.2 .91 .91 0 0 1-.3-1.4z"/>
</g>
<g fill="none" stroke="#480000" stroke-width=".4">
<path d="M178.7 188.2h1.1M179.3 188.2l-.3 2M180.4 188.9l-.1 1.3M180.5 188.2l-.1 .1 .1 .1M180.5 188.2l.1 .1-.1 .1M180.5 188.2v.2M181.1 188.9h.7M181.5 188.2l-.3 1.7 .1 .2 .4 .1M182.6 188.2l-.2 1.7 .1 .2 .1 .1M183.4 189.5l1-.1-.1-.4-.2-.1-.5 .1-.2 .2-.1 .7 .1 .2 .2 .1 .6-.1M185.1 190l.1 .1-.1 .1M185.1 190l-.1 .1 .1 .1"/>
<path d="M185.1 190v.2M185.3 189l-.1 .2M185.3 189v.1l-.1 .1M185.3 189l-.1 .1v.1M187.7 189.2h.7M187.8 188.2h.7a.49 .49 0 0 1 .3 .5 .49 .49 0 0 1-.4 .5l.3 .1a.58 .58 0 0 1-.4 .9h-.7zM189.7 189l.2-.1 .6 .1 .1 .2-.2 1M190.6 189.4h-.7a.4 .4 0 0 0-.4 .4 .4 .4 0 0 0 .3 .4l.7-.1M192.2 189a.49 .49 0 0 0-.8 .3l.1 .1 .2 .1 .4 .1 .1 .2-.1 .3-.2 .1-.6-.1M193 189.5l1-.1-.1-.4-.1-.1-.6 .1-.1 .2-.1 .7v.2l.2 .1 .6-.1M196.4 189.2h.7M196.5 188.2h.7a.49 .49 0 0 1 .3 .5 .49 .49 0 0 1-.4 .5l.2 .1a.58 .58 0 0 1-.3 .9h-.7z"/>
<path d="M198.4 189.1a.52 .52 0 0 1 .5-.2 .52 .52 0 0 1 .4 .4v.5a.55 .55 0 0 1-.6 .4 .55 .55 0 0 1-.5-.4l.1-.5zM200.2 189l.2-.1 .6 .1 .1 .2-.2 1M201 189.4h-.7a.4 .4 0 0 0-.3 .4 .4 .4 0 0 0 .3 .4l.6-.1M202 188.9l-.1 1.3M202.6 188.9a.59 .59 0 0 0-.6 .4M204.1 189a.66 .66 0 0 0-1 .3v.5l.1 .3 .2 .1 .6-.1M204.2 188.2l-.2 2"/>
</g>
<g font-size="2.7" fill="#fff">
<text x="102.2" y="34.1">https://jesus.identitylabs.mx</text>
<text x="178" y="190.3">Title: Base Board</text>
</g>
<g font-size="2" fill="#fff">
<text x="178" y="177.8">Stackup: JLC04161H-3313</text>
<text x="178" y="180.8">Identitylabs</text>
<text x="178" y="183.8">Sheet: F.Silkscreen</text>
<text x="178" y="186.5">File: compute-board.kicad_pcb</text>
<text x="178" y="193.9">Size: A4</text>
<text x="178" y="196.7">KiCad E.D.A. 9.0.7+1 + KiBot v1.8.5</text>
<text x="200" y="193.9">Date: 2025-12-22</text>
<text x="263" y="196.7">Id: 7/9</text>
<text x="263" y="193.9">Rev: v1.0.0</text>
</g>
<g font-size="1.7" fill="#fff">
<text x="35" y="11.6">1</text>
<text x="85" y="11.6">2</text>
<text x="135" y="11.6">3</text>
<text x="185" y="11.6">4</text>
<text x="235" y="11.6">5</text>
<text x="285" y="11.6">6</text>
<text x="10.5" y="35.6">A</text>
<text x="285.5" y="35.6">A</text>
<text x="97.1" y="38.2">J1</text>
<text x="10.5" y="85.6">B</text>
<text x="285.5" y="85.6">B</text>
<text x="10.5" y="135.6">C</text>
<text x="285.5" y="135.6">C</text>
<text x="10.5" y="185.6">D</text>
<text x="285.5" y="185.6">D</text>
<text x="35" y="199.7">1</text>
<text x="85" y="199.7">2</text>
<text x="135" y="199.7">3</text>
<text x="185" y="199.7">4</text>
<text x="235" y="199.7">5</text>
<text x="285" y="199.7">6</text>
</g>
<g font-size="1.3" fill="#fff">
<text x="96.9" y="54">R2</text>
<text x="97" y="50.6">R1</text>
<text x="104.9" y="52.2">C9</text>
<text x="141.2" y="50.6">GND</text>
<text x="97" y="57.3">R3</text>
<text x="105" y="55.6">C10</text>
<text x="105" y="59.1">C11</text>
<text x="140" y="55.7">V_BAT</text>
<text x="158.9" y="54.3" transform="rotate(-90 158.9 54.3)">V_BAT1</text>
<text x="97" y="60.7">R4</text>
<text x="147.6" y="64.4">GND</text>
<text x="148.7" y="62">J3</text>
<text x="141.6" y="71.9">R6</text>
<text x="146.7" y="69.4">RXD0</text>
<text x="147" y="67">TXD0</text>
<text x="158.8" y="71.4" transform="rotate(-90 158.8 71.4)">PROGRAM</text>
<text x="134.4" y="76.7" transform="rotate(-90 134.4 76.7)">C3</text>
<text x="137.9" y="76.9">C4</text>
<text x="141.4" y="74.7">R5</text>
<text x="146.3" y="72.1">V_BAT</text>
<text x="148.8" y="78">J4</text>
<text x="113.5" y="82.8" transform="rotate(-90 113.5 82.8)">U3</text>
<text x="126.9" y="79.7" transform="rotate(-90 126.9 79.7)">C6</text>
<text x="127.7" y="82.9" transform="rotate(-90 127.7 82.9)">U4</text>
<text x="147.4" y="79.9">GND</text>
<text x="147.6" y="82.4">SDA</text>
<text x="103.5" y="86.8">U1</text>
<text x="111.4" y="88.6" transform="rotate(-90 111.4 88.6)">R7</text>
<text x="118.8" y="88.6" transform="rotate(-90 118.8 88.6)">C5</text>
<text x="119.3" y="88.7">RESET</text>
<text x="126.6" y="85.3">C8</text>
<text x="132.5" y="84.6">U2</text>
<text x="143.7" y="87.5">VCC_AUX</text>
<text x="147.7" y="84.9">SCL</text>
<text x="158.6" y="84.2" transform="rotate(-90 158.6 84.2)">I2C</text>
<text x="92.8" y="91.4">C2</text>
<text x="97.5" y="92.3" transform="rotate(-90 97.5 92.3)">C1</text>
<text x="102.4" y="95.8">D1</text>
<text x="110.9" y="92.6">RESET</text>
<text x="119.4" y="93.1">J6</text>
<text x="123.2" y="92.4">PROG</text>
<text x="127.6" y="92.3">J2</text>
<text x="129.6" y="91.2">PROG</text>
<text x="135.9" y="92.3">CONF</text>
<text x="148.8" y="94.3">R8</text>
<text x="148.9" y="97.5">C7</text>
</g>
<g font-size=".7" fill="#fff">
<text x="105.1" y="95.6" transform="rotate(-90 105.1 95.6)">VCC</text>
<text x="103.2" y="98.4" transform="rotate(90 103.2 98.4)">GND</text>
<text x="105.1" y="98.2" transform="rotate(90 105.1 98.2)">DATA</text>
</g>
</svg>
